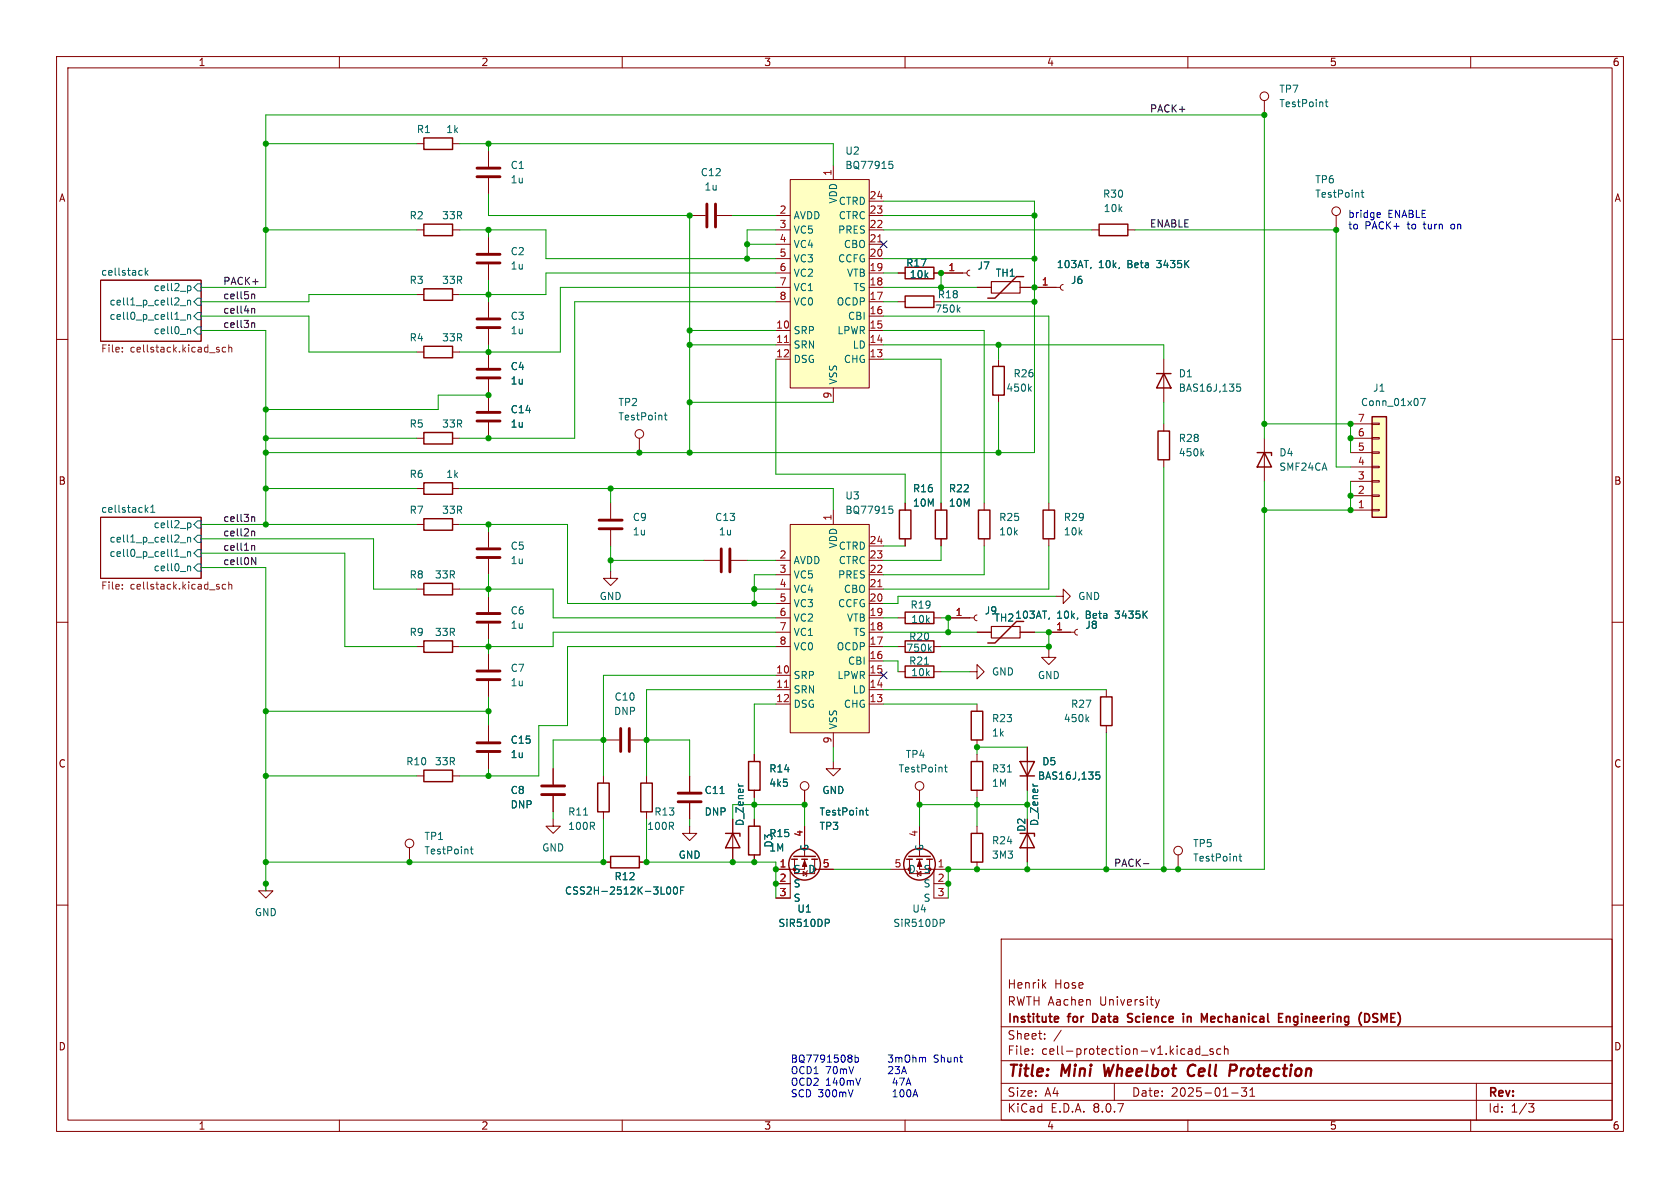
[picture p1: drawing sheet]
<svg xmlns="http://www.w3.org/2000/svg" width="297mm" height="210mm" viewBox="0 0 297 210" stroke-linecap="round" stroke-linejoin="round" font-family="sans-serif">
<g fill="none" stroke="#840000" stroke-width=".18">
<path d="M10 10h277v190h-277zM12 12h273v186h-273zM60 10v2M110 10v2M160 10v2M210 10v2M260 10v2M17.8 49.5h17.8v10.8h-17.8zM10 60h2M285 60h2M17.8 91.4h17.8v10.8h-17.8zM124.5 99.1h2.8"/>
<path d="M129.3 99.1h2.8M174 88.9v1.3M174 95.3v1.2M185.4 88.9v1.3M185.4 95.3v1.2M10 110h2M107.9 101v1.2h1.3l-1.3 1.3-1.2-1.3h1.2M167.6 109.2h4.6M172.7 108.7l-.3 .2-.2 .3 .2 .4 .3 .1M172.7 111.8h2.6M180.3 111.8h2.6M185.4 111.8h4.6"/>
<path d="M190.5 111.3l-.4 .1-.1 .4 .1 .3 .4 .2M285 110h2M133.3 133.4v1.2M133.3 139.7v1.3M162.6 139.7v2.5M172.7 124.5v1.2M172.7 130.8v1.3M172.7 133.4v1.2M172.7 139.7v1.3M181.6 132.1v7.6M133.3 144.8v1.3M133.3 151.1v1.3"/>
<path d="M172.7 146.1v1.2M172.7 152.4v1.3M181.6 147.3v5.1M10 160h2M177 166h108v32h-108zM184.5 174.1l.4 .6M184.9 173.7l-.6 .6M204.2 176.7l.4 1M204.6 177.7l-.1 .4-.3 .1M205 176.7l-.4 1M285 160h2M60 198v2"/>
<path d="M110 198v2M160 198v2M177 194.5h108M177 191.5h108M177 187.5h108M177 181.5h108M182.5 186.3v.1M182.5 185.5v.1M184.7 183.6v.1M184.7 182.8v.1M187.6 182.1l-1.3 2M197 191.5v3"/>
<path d="M210 198v2M210.2 185.4h.3l.2 .2v.8M210.7 186.3l-.5 .1M210.7 185.8h-.5M212.1 185.5l-.4-.1-.3 .3v.4l.1 .2h.6M212.1 184.9v1.5M212.5 186.5h1.1M214.5 185.5l-.4-.1-.2 .2 .1 .2 .5 .2v.3h-.6M215.8 185.5l-.4-.1-.3 .3v.4l.1 .2h.6M216.5 185.5l.2-.1 .3 .1 .1 .9M216.5 184.9v1.5M217.7 193.2h1.2"/>
<path d="M219.5 192.3h.9l-.5 .6 .4 .1v.7l-.2 .1h-.4l-.2-.1M221 193.8h.8M221 192.7l.4-.4v1.5M260 198v2M261 191.5v6.5M270.2 195.1h1l-.5 .6 .4 .1 .1 .5-.3 .3h-.4"/>
<circle cx="162.6" cy="138.9" r=".76"/>
</g>
<path d="M195.2 188.2l.2 2 .6-1.4M211 188.2a1.13 1.13 0 0 0-1 .7 1.13 1.13 0 0 0 .3 1.2l.2 .1 .5-.1M217.6 188.2l.9 .1a.58 .58 0 0 1-.3 1h-.8" fill="none" stroke="#840000" stroke-width=".4"/>
<g fill="none" stroke="#840000" stroke-width=".3">
<path d="M186.6 179.7l.5 .1v.2l-.7 .2M193.6 179.2h-.4v1.5h.4M200.2 179.3l-.6-.1-.3 .3 .2 .3 .6 .2M209.2 179.2v.1M209.9 179.7v1M210.5 179.8l-.4-.1-.2 .1M214.6 179.7h-.3l-.2 .2v.7l.5 .1M226.1 179.2h.7M227.4 179.8l.2-.1 .4 .1 .1 .9M227.4 179.7v1M241.6 179.2a.81 .81 0 0 1 .5 .7 .81 .81 0 0 1-.5 .8M243.3 179.2h-.3l-.3 .3 .1 .3 .5 .2"/>
<path d="M187.1 180.6l-.5 .1M199.3 180.6h.8M214.8 180l-.7 .2M226.1 180.7h.7M242.7 180.6l.6 .1"/>
</g>
<g fill="none" stroke="#006464" stroke-width=".18">
<path d="M25.7 47.4v1.3M25.8 48.2l.4 .5M26.2 47.8l-.5 .5M31.9 54h1M31.9 56.6h1M33.2 50.6l.3-.1 .3 .3-.2 .5h-.4M33.2 53.1v.8M33.2 55.6v.9M33.2 53.2l.1-.1h.3l.1 .8M33.2 55.7l.1-.1 .3 .1 .1 .8M33.2 58.3l.1-.1h.3l.1 .8M34.9 50.2h.7v1.2h-.7l-.6-.6z"/>
<path d="M34.9 52.7h.7v1.3h-.7l-.6-.7zM34.9 57.8h.7v1.3h-.7l-.6-.7zM34.9 55.2h.7v1.3h-.7l-.6-.6zM25.8 90.1l.4 .5M26.2 89.7l-.5 .5M26.6 90.6h.8M26.6 89.7l.4-.4v1.3M31.9 96h1M31.9 98.5h1M33.2 92.5l.3-.1 .3 .3-.2 .5h-.4M33.2 95v.8M33.2 97.5v.9"/>
<path d="M33.2 95.1l.1-.1h.3l.1 .8M33.2 97.6l.1-.1 .3 .1 .1 .8M34.3 92.7l.6-.6h.7v1.2h-.7zM34.9 94.6h.7v1.3h-.7l-.6-.6zM34.9 99.7h.7v1.3h-.7l-.6-.7zM34.9 97.2h.7v1.2h-.7l-.6-.6zM33.2 100.2l.1-.1h.3l.1 .8M167 135.6h.4M167.1 135.2v1.1l.3 .2M178.1 136.5h.7M182.6 138.6v.1M194.4 136.5h-.6l-.1 .6 .2-.1h.4l.1 .2v.4l-.2 .1-.5-.1"/>
</g>
<g fill="none" stroke="#725600" stroke-width=".18">
<path d="M21.6 61.4v.2M21.6 62.1v.1M38.6 61.8l.2 .2-.2 .2M38.6 61.4h.1M39.9 61.4h-.4l-.2 .2 .1 .6h.5M40.4 61v1.2M40.4 61.5l.2-.1h.3l.1 .8M21.6 104v.1M21.6 103.4v.1M38.6 103.7l.2 .2-.2 .2M38.6 103.3l.1 .1M39.9 103.4l-.4-.1-.2 .2 .1 .6h.5"/>
<path d="M40.4 103.4l.2-.1 .3 .1 .1 .7M40.4 102.9v1.2"/>
</g>
<path d="M173 90.2h2v5.1h-2zM184.4 90.2h2v5.1h-2zM181 109.9h-1.3l-3.8 3.8h-1.3M132.3 134.6h2.1v5.1h-2.1zM171.7 125.7h2v5.1h-2zM171.7 134.6h2v5.1h-2zM180.3 134.6h2.6l-1.3 2.6zM180.3 137.2h2.6M132.3 146.1h2.1v5h-2.1zM171.7 147.3h2v5.1h-2zM180.3 147.3h2.6v.5M181.6 147.3l1.3 2.6h-2.6z" fill="none" stroke="#840000" stroke-width=".25"/>
<path d="M127.5 97v4.1M129 97v4.1" fill="none" stroke="#840000" stroke-width=".51"/>
<path d="M175.3 110.7h5v2.1h-5z" fill="none" stroke="#840000" stroke-width=".2"/>
<path d="M139.7 31.8h14v36.8h-14z" fill="#ffffc2"/>
<g fill="none" stroke="#840000" stroke-width=".18">
<path d="M137.2 38.1h2.5M139.7 31.8h14v36.8h-14zM147.3 29.2v2.6M153.7 38.1h2.5M153.7 35.6h2.5M137.2 58.4h2.5M137.2 53.3h2.5M137.2 50.8h2.5M137.2 48.3h2.5M137.2 45.7h2.5M137.2 43.2h2.5M137.2 40.6h2.5"/>
<path d="M153.7 58.4h2.5M153.7 55.9h2.5M153.7 53.3h2.5M153.7 50.8h2.5M153.7 48.3h2.5M153.7 45.7h2.5M153.7 43.2h2.5M153.7 40.6h2.5M137.2 61h2.5M137.2 63.5h2.5M147.3 68.6v2.5M153.7 61h2.5"/>
<path d="M153.7 63.5h2.5M158.7 109.2h1.3M158.7 114.3h1.3M158.7 118.7h1.3M165.1 109.2h1.3M165.1 114.3h1.3M165.1 118.7h1.3M171.4 118.7h1.3v-1.2l1.3 1.2-1.3 1.3v-1.3M185.4 114.9v1.3h1.3l-1.3 1.3-1.3-1.3h1.3M186.7 105.4h1.3v-1.3l1.2 1.3-1.2 1.3v-1.3M195.6 121.9v1.3M195.6 128.3v1.2"/>
<path d="M208.3 151.1v2.6"/>
<circle cx="208.3" cy="150.4" r=".76"/>
</g>
<path d="M155.2 42.8h.7M138.7 60.5h.7" fill="none" stroke="#a90000" stroke-width=".18"/>
<path d="M157.2 28.5h.6M157.3 29h.3l.3 .2-.1 .5-.5 .1M163.4 117.4h.8M164.3 114.6l.3 .5M164.6 114.3l-.4 .5M192.1 127.1l.4 .5M192.5 126.7l-.5 .5M219 151.4h.5M219.2 150.9v1.1l.3 .2" fill="none" stroke="#006464" stroke-width=".18"/>
<path d="M160 108.2h5.1v2h-5.1zM160 113.3h5.1v2h-5.1zM160 117.7h5.1v2.1h-5.1zM194.6 123.2h2v5.1h-2z" fill="none" stroke="#840000" stroke-width=".25"/>
<path d="M139.7 92.7h14v36.8h-14z" fill="#ffffc2"/>
<g fill="none" stroke="#840000" stroke-width=".18">
<path d="M223.5 17.8v2.5M73.7 25.4h1.2M80 25.4h1.3M86.4 26.7v2.8M86.4 31.5v2.8M121.9 38.1h2.8M126.7 38.1h2.8M73.7 52.1h1.2M73.7 40.6h1.2M80 52.1h1.3M80 40.6h1.3M86.4 41.9v2.8"/>
<path d="M86.4 46.7v2.8M86.4 53.3v2.8M86.4 58.2v2.8M158.7 53.3h1.3M158.7 48.3h1.3M165.1 53.3h1.3M165.1 48.3h5.8M171.4 47.8l-.3 .1-.2 .4 .2 .3 .3 .2M182.9 50.8h4.6M188 50.3l-.4 .1-.1 .4 .1 .4 .4 .1M193 40.6h1.3M199.4 40.6h1.3"/>
<path d="M73.7 62.2h1.2M73.7 77.5h1.2M80 62.2h1.3M80 77.5h1.3M86.4 62.2v2.8M86.4 67.1v5.5M86.4 74.7v2.8M113 77.5v2.5M176.5 63.5v1.3M176.5 69.9v1.2M205.7 74.9v1.3M73.7 92.7h1.2"/>
<path d="M73.7 86.4h1.2M80 92.7h1.3M80 86.4h1.3M86.4 94v2.8M86.4 98.8v2.8M107.9 88.9v2.8M107.9 93.7v2.8M137.2 99.1h2.5M139.7 92.7h14v36.8h-14zM147.3 90.2v2.5M153.7 99.1h2.5M153.7 96.5h2.5"/>
<path d="M160 88.9v1.3M160 95.3v1.2M166.4 88.9v1.3M166.4 95.3v1.2M205.7 81.3v1.3M73.7 114.3h1.2M73.7 104.1h1.2M80 114.3h1.3M80 104.1h1.3M86.4 105.4v2.8M86.4 110.2v2.8M86.4 115.6v2.8"/>
<path d="M137.2 119.4h2.5M137.2 114.3h2.5M137.2 111.8h2.5M137.2 109.2h2.5M137.2 106.7h2.5M137.2 104.1h2.5M137.2 101.6h2.5M153.7 119.4h2.5M153.7 116.8h2.5M153.7 114.3h2.5M153.7 111.8h2.5M153.7 109.2h2.5"/>
<path d="M153.7 106.7h2.5M153.7 104.1h2.5M153.7 101.6h2.5M73.7 137.2h1.2M80 137.2h1.3M86.4 120.4v2.8M86.4 128.3v2.8M86.4 133.1v2.8M97.8 135.9v2.8M106.7 137.2v1.2M106.7 130.8h2.8M111.5 130.8h2.8"/>
<path d="M114.3 137.2v1.2M121.9 137.2v2.8M137.2 121.9h2.5M137.2 124.5h2.5M147.3 129.5v2.6M153.7 121.9h2.5M153.7 124.5h2.5M47 156.2v1.3h1.3l-1.3 1.3-1.3-1.3h1.3M72.4 149.9v2.5M97.8 144.8v1.3h1.3l-1.3 1.2-1.3-1.2h1.3M97.8 140.7v2.8M106.7 143.5v1.3"/>
<path d="M106.7 152.4h1.2M113 152.4h1.3M114.3 143.5v1.3M121.9 146.1v1.2h1.3l-1.3 1.3-1.3-1.3h1.3M121.9 142v2.8M129.5 144.8v7.6M137.2 153.7h2.5M137.2 156.2h2.5M139.7 153.7v5.1h-2.5M140.5 151.9v2.5h3.5v-2.5M142 154.1l.6 .3-.6 .4zM142.2 151.9v1.8h-2.5"/>
<path d="M142.2 146.1v5.3M144.1 153.7h3.2"/>
<circle cx="223.5" cy="17" r=".76"/>
<circle cx="113" cy="76.7" r=".76"/>
<circle cx="72.4" cy="149.1" r=".76"/>
</g>
<path d="M155.2 103.7h.7M138.7 121.5h.7" fill="none" stroke="#a90000" stroke-width=".18"/>
<g fill="none" stroke="#006464" stroke-width=".18">
<path d="M234.3 18h.5M234.5 17.6v1.1l.3 .2M169.4 54.7l.3 .5M169.7 54.3l-.5 .5M117.4 73.4h.5M117.6 73v1.1l.3 .1M182 68.7l.3 .5M182.3 68.3l-.5 .5M212.8 79.7l-.5 .5M157.2 89.5h.6M157.3 90h.3l.3 .2-.2 .5h-.4M212.4 80.1l.4 .5"/>
<path d="M130.5 138.6v.1M83.1 150.1h.5M83.3 149.7v1.1l.3 .1M103.2 144.1h.7M118 156.9l.1-.1a.68 .68 0 0 1 .5 .6 .68 .68 0 0 1-.5 .7l-.1-.2-.2-.3zM119.2 156.9l.1-.1a.68 .68 0 0 1 .5 .6 .68 .68 0 0 1-.5 .7l-.1-.2-.2-.3zM120.3 157.4h.4M120.9 156.8h-.6v1.3M127.3 140.3h.7M145.9 162.5h.5l.2 .2-.1 .4-.6 .1"/>
</g>
<g fill="none" stroke="#840000" stroke-width=".25">
<path d="M74.9 39.6h5.1v2.1h-5.1zM74.9 24.4h5.1v2h-5.1zM194.3 39.6h5.1v2.1h-5.1zM74.9 51.1h5.1v2h-5.1zM160 52.3h5.1v2.1h-5.1zM160 47.2h5.1v2.1h-5.1zM74.9 61.2h5.1v2h-5.1zM74.9 76.5h5.1v2h-5.1zM175.5 64.8h2v5.1h-2zM204.7 76.2h2.1v5.1h-2.1zM74.9 91.7h5.1v2h-5.1zM74.9 85.3h5.1v2.1h-5.1z"/>
<path d="M159 90.2h2v5.1h-2zM165.4 90.2h2v5.1h-2zM74.9 103.1h5.1v2.1h-5.1zM74.9 113.3h5.1v2h-5.1zM74.9 136.1h5.1v2.1h-5.1zM105.7 138.4h2v5.1h-2zM113.3 138.4h2v5.1h-2zM107.9 151.4h5.1v2h-5.1zM128.3 147.3h2.5v.5M129.5 147.3l1.3 2.6h-2.5zM140 151.9h1M140.3 151.4h3.8"/>
<path d="M141.7 151.9h1M143.5 151.9h1"/>
<circle cx="142.2" cy="152.8" r="2.79"/>
</g>
<g fill="none" stroke="#840000" stroke-width=".51">
<path d="M84.3 31.2h4.1M84.3 29.7h4.1M125 36.1v4M126.5 36.1v4M84.3 46.5h4.1M84.3 45h4.1M84.3 57.9h4.1M84.3 56.4h4.1M84.3 74.4h4.1M84.3 72.9h4.1M84.3 66.8h4.1M84.3 65.3h4.1"/>
<path d="M84.3 98.6h4.1M84.3 97h4.1M105.9 93.5h4.1M105.9 91.9h4.1M84.3 118.6h4.1M84.3 110h4.1M84.3 108.5h4.1M84.3 120.1h4.1M84.3 132.8h4.1M84.3 131.3h4.1M95.8 138.9h4M109.7 128.8v4"/>
<path d="M111.3 128.8v4M95.8 140.5h4M119.9 141.7h4.1M119.9 140.2h4.1"/>
</g>
<path d="M142.2 152.1l.4 1.1h-.7z" fill="#840000" stroke="#840000" stroke-width=".18"/>
<path d="M242.6 73.7h2.5v17.7h-2.5z" fill="#ffffc2"/>
<g fill="none" stroke="#840000" stroke-width=".18">
<path d="M236.2 38.1v2.5M158.7 48.3h1.3M165.1 48.3h5.1M172.7 50.8h2.6M180.3 50.8h6.4M86.4 62.2v2.8M86.4 67.1v5.5M86.4 74.7v2.8M205.7 63.5v7.6M223.5 77.5v7.6M238.8 77.5h3.8M238.8 74.9h3.8"/>
<path d="M242.6 74.8h1.2v.3h-1.2zM242.6 77.3h1.2v.3h-1.2zM242.6 79.9h1.2v.2h-1.2zM160 88.9v1.3M160 95.3v1.2M166.4 88.9v1.3M166.4 95.3v1.2M238.8 90.2h3.8M238.8 87.6h3.8M238.8 85.1h3.8M238.8 82.6h3.8M238.8 80h3.8"/>
<path d="M242.6 82.4h1.2v.3h-1.2zM242.6 85h1.2v.2h-1.2zM242.6 87.5h1.2v.3h-1.2zM242.6 90h1.2v.3h-1.2zM167.6 109.2h3.8M172.7 111.8h2.6M180.3 111.8h2.6M185.4 111.8h3.8M86.4 128.3v2.8M86.4 133.1v2.8M97.8 135.9v2.8M121.9 137.2v2.8"/>
<path d="M133.3 133.4v1.2M133.3 139.7v1.3M142.2 139.7v2.5M147.3 134.6v1.3h1.3l-1.3 1.3-1.3-1.3h1.3M181.6 132.1v2.5M181.6 137.2v2.5M97.8 140.7v2.8M106.7 152.4h1.2M113 152.4h1.3M121.9 142v2.8M129.5 144.8v2.5M129.5 149.9v2.5"/>
<path d="M133.3 144.8v1.3M133.3 151.1v1.3M137.2 153.7h2.5M137.2 156.2h2.5M137.2 158.8h2.5M142.2 146.1v2.5M144.8 153.7h2.5M157.5 153.7h3.2M160.8 151.9v2.5h3.5v-2.5M162.2 154.4l.6-.3v.7zM162.6 151.9v1.8h2.5M162.6 146.1v5.3"/>
<path d="M165.1 153.7v5.1h2.5M165.1 153.7h2.5M165.1 156.2h2.5M181.6 149.9v2.5"/>
<circle cx="236.2" cy="37.3" r=".76"/>
<circle cx="142.2" cy="138.9" r=".76"/>
</g>
<g fill="none" stroke="#840000" stroke-width=".25">
<path d="M181 48.9h-1.3l-3.8 3.8h-1.3M204.5 66h2.5M205.7 66l1.3 2.6h-2.5zM242.6 73.7h2.5v17.7h-2.5zM222.2 80h2.6v.5M223.5 80l1.3 2.6h-2.6zM160.3 151.9h1M160.7 151.4h3.8M162.1 151.9h1M163.8 151.9h1"/>
<circle cx="162.6" cy="152.8" r="2.79"/>
</g>
<g fill="none" stroke="#006464" stroke-width=".18">
<path d="M240.6 34h.5M240.8 33.6v1.1l.3 .2M219.3 67.9h-.6l-.1 .6 .2-.1h.4l.1 .2v.4l-.2 .2-.5-.2M251.1 70.4h.9l-.6 1.3M130.5 138.6v.1M182.6 138.6v.1M194.4 136.5h-.6l-.1 .6 .2-.1h.4l.1 .2v.4l-.2 .1-.5-.1M118 156.9l.1-.1a.68 .68 0 0 1 .5 .6 .68 .68 0 0 1-.5 .7l-.1-.2-.2-.3zM119.2 156.9l.1-.1a.68 .68 0 0 1 .5 .6 .68 .68 0 0 1-.5 .7l-.1-.2-.2-.3zM120.3 157.4h.4M120.9 156.8h-.6v1.3M127.3 140.3h.7"/>
<path d="M153 143.2h.5M153.2 142.8v1.1l.3 .2M145.9 162.5h.5l.2 .2-.1 .4-.6 .1M166.2 162.5h.5l.2 .2-.1 .4-.6 .1"/>
</g>
<path d="M175.3 49.8h5v2h-5z" fill="none" stroke="#840000" stroke-width=".2"/>
<path d="M162.6 152.1l.3 1.1h-.7z" fill="#840000" stroke="#840000" stroke-width=".18"/>
<path d="M44.5 52.1l.2-.1h.3v.8M44.5 54.6l.2-.1 .3 .1v.8M44.5 57.2l.2-.1h.3v.8M44.5 98.5l.7 1.3v-1.3M44.5 96.6l.2-.2 .3 .1v.8M44.5 91.5l.2-.1h.3v.8M44.5 94l.2-.1 .3 .1v.7M202.2 152.7h.9" fill="none" stroke="#0f0f0f" stroke-width=".18"/>
<g fill="none" stroke="#0000c2" stroke-width=".18">
<path d="M243.6 37.6h.4v.3l-.6 .1M244 38.4h-.4M151.2 186.5v1.3M151.2 187l.3-.1 .3 .3-.1 .5h-.5M157 186.5h.8M157 187.6l.2 .2M157.3 188.5l-.2 .2M157.6 188.5l.1 .1M157.8 189.1l-.8 .7h.8M158.2 190.5l-.3 .9h.8M158.5 191v.9M165.1 187.7l.5 .1"/>
<path d="M165.7 186.5h-.3l-.3 .2 .2 .3 .3 .2"/>
</g>
<g fill="none" stroke="#009600" stroke-width=".18">
<path d="M47 25.4h26.7M81.3 25.4h66v3.8M86.4 25.4v1.3M86.4 34.3v3.8h35.5v41.9M129.5 38.1h7.7M156.2 35.6h26.7v44.4h-135.9M156.2 38.1h26.7M35.6 50.8h11.4v-30.5h176.5v57.2M35.6 58.4h11.4v34.3M35.6 55.9h19v6.3h19.1M47 40.6h26.7M73.7 52.1h-19.1v1.2h-19"/>
<path d="M81.3 40.6h15.2v5.1h40.7M86.4 40.6v1.3M86.4 49.5v3.8M121.9 58.4h15.3M132.1 43.2h5.1M137.2 53.3h-35.6v24.2h-20.3M137.2 40.6h-5.1v5.1M137.2 48.3h-40.7v3.8h-15.2M137.2 50.8h-38.1v11.4h-17.8M156.2 40.6h36.8M156.2 50.8h16.5M156.2 53.3h2.5"/>
<path d="M156.2 45.7h26.7M156.2 48.3h2.5M156.2 58.4h17.8v30.5M156.2 55.9h29.2v33M166.4 53.3h16.5M166.4 48.3v2.5M200.7 40.6h35.5v42h2.6M47 77.5h26.7M86.4 61v1.2M86.4 69.9h-8.9v2.5h-30.5M121.9 61h15.3M121.9 71.1h25.4"/>
<path d="M137.2 63.5v20.3h22.8v5.1M156.2 61h49.5v2.5M156.2 63.5h10.2v25.4M176.5 61v2.5M176.5 71.1v8.9M205.7 71.1v3.8M223.5 74.9h15.3v5.1M35.6 92.7h38.1M35.6 95.3h30.4v8.8h7.7M35.6 97.8h25.4v16.5h12.7M47 86.4h26.7M81.3 92.7h19v14h36.9"/>
<path d="M81.3 86.4h66v3.8M86.4 92.7v1.3M107.9 99.1h16.6M107.9 86.4v2.5M107.9 96.5v4.5M132.1 99.1h5.1M156.2 96.5h3.8M166.4 96.5v2.6h-10.2M174 96.5v5.1h-17.8M185.4 96.5v7.6h-29.2M205.7 82.6v71.1M223.5 85.1v68.6h-55.9v5.1"/>
<path d="M238.8 85.1v5.1h-15.3M35.6 100.3h11.4v57.2M81.3 104.1h16.5v5.1h39.4M86.4 101.6v3.8M86.4 113v2.6M133.3 104.1h3.9M137.2 114.3h-36.9v14h-5.1v8.9h-13.9M137.2 111.8h-39.4v2.5h-16.5M137.2 119.4h-30.5v17.8M137.2 101.6h-3.9v5.1M156.2 114.3h2.5M156.2 109.2h2.5"/>
<path d="M156.2 111.8h16.5M156.2 116.8h2.5v1.9M166.4 114.3h19M166.4 109.2h1.2v2.6M166.4 118.7h5M182.9 111.8h2.5v3.1M186.7 105.4h-28v1.3h-2.5M47 125.7h39.4M47 137.2h26.7M86.4 123.2v5.1M86.4 135.9v1.3M106.7 130.8h-8.9v5.1"/>
<path d="M114.3 130.8h7.6v6.4M137.2 121.9h-22.9v15.3M137.2 124.5h-3.9v8.9M147.3 132.1v2.5M156.2 121.9h39.4M156.2 124.5h16.5M181.6 132.1h-8.9v1.3M181.6 139.7v5.1M195.6 129.5v24.2M97.8 143.5v1.3M106.7 144.8v7.6h-59.7M114.3 144.8v7.6h22.9v6.4"/>
<path d="M121.9 144.8v1.3M129.5 144.8v-2.6h12.7v3.9M133.3 141v3.8M147.3 153.7h10.2M172.7 141v5.1M181.6 142.2h-19v3.9M181.6 152.4v1.3"/>
</g>
<path d="M155.6 42.6l1.2 1.2M156.8 42.6l-1.2 1.2M155.6 118.8l1.2 1.2M156.8 118.8l-1.2 1.2" fill="none" stroke="#000084" stroke-width=".18"/>
<g fill="#009600" stroke="#009600" stroke-width=".18">
<circle cx="238.8" cy="74.9" r=".46"/>
<circle cx="236.2" cy="40.6" r=".46"/>
<circle cx="223.5" cy="20.3" r=".46"/>
<circle cx="238.8" cy="90.2" r=".46"/>
<circle cx="238.8" cy="87.6" r=".46"/>
<circle cx="238.8" cy="77.5" r=".46"/>
<circle cx="223.5" cy="90.2" r=".46"/>
<circle cx="223.5" cy="74.9" r=".46"/>
<circle cx="208.3" cy="153.7" r=".46"/>
<circle cx="205.7" cy="153.7" r=".46"/>
<circle cx="195.6" cy="153.7" r=".46"/>
<circle cx="172.7" cy="142.2" r=".46"/>
<circle cx="162.6" cy="142.2" r=".46"/>
<circle cx="167.6" cy="156.2" r=".46"/>
<circle cx="167.6" cy="153.7" r=".46"/>
<circle cx="181.6" cy="142.2" r=".46"/>
<circle cx="172.7" cy="132.1" r=".46"/>
<circle cx="172.7" cy="153.7" r=".46"/>
<circle cx="181.6" cy="153.7" r=".46"/>
<circle cx="176.5" cy="61" r=".46"/>
<circle cx="182.9" cy="50.8" r=".46"/>
<circle cx="182.9" cy="53.3" r=".46"/>
<circle cx="182.9" cy="38.1" r=".46"/>
<circle cx="182.9" cy="45.7" r=".46"/>
<circle cx="176.5" cy="80" r=".46"/>
<circle cx="166.4" cy="50.8" r=".46"/>
<circle cx="166.4" cy="48.3" r=".46"/>
<circle cx="167.6" cy="109.2" r=".46"/>
<circle cx="167.6" cy="111.8" r=".46"/>
<circle cx="185.4" cy="111.8" r=".46"/>
<circle cx="185.4" cy="114.3" r=".46"/>
<circle cx="114.3" cy="152.4" r=".46"/>
<circle cx="129.5" cy="152.4" r=".46"/>
<circle cx="106.7" cy="152.4" r=".46"/>
<circle cx="133.3" cy="142.2" r=".46"/>
<circle cx="142.2" cy="142.2" r=".46"/>
<circle cx="114.3" cy="130.8" r=".46"/>
<circle cx="137.2" cy="153.7" r=".46"/>
<circle cx="133.3" cy="152.4" r=".46"/>
<circle cx="137.2" cy="156.2" r=".46"/>
<circle cx="121.9" cy="80" r=".46"/>
<circle cx="113" cy="80" r=".46"/>
<circle cx="107.9" cy="86.4" r=".46"/>
<circle cx="107.9" cy="99.1" r=".46"/>
<circle cx="132.1" cy="45.7" r=".46"/>
<circle cx="133.3" cy="104.1" r=".46"/>
<circle cx="121.9" cy="71.1" r=".46"/>
<circle cx="86.4" cy="52.1" r=".46"/>
<circle cx="86.4" cy="25.4" r=".46"/>
<circle cx="86.4" cy="62.2" r=".46"/>
<circle cx="47" cy="40.6" r=".46"/>
<circle cx="47" cy="25.4" r=".46"/>
<circle cx="86.4" cy="40.6" r=".46"/>
<circle cx="47" cy="137.2" r=".46"/>
<circle cx="47" cy="125.7" r=".46"/>
<circle cx="86.4" cy="104.1" r=".46"/>
<circle cx="47" cy="156.2" r=".46"/>
<circle cx="47" cy="152.4" r=".46"/>
<circle cx="86.4" cy="114.3" r=".46"/>
<circle cx="72.4" cy="152.4" r=".46"/>
<circle cx="86.4" cy="92.7" r=".46"/>
<circle cx="47" cy="86.4" r=".46"/>
<circle cx="86.4" cy="77.5" r=".46"/>
<circle cx="86.4" cy="69.9" r=".46"/>
<circle cx="133.3" cy="106.7" r=".46"/>
<circle cx="86.4" cy="137.2" r=".46"/>
<circle cx="106.7" cy="130.8" r=".46"/>
<circle cx="86.4" cy="125.7" r=".46"/>
<circle cx="121.9" cy="38.1" r=".46"/>
<circle cx="132.1" cy="43.2" r=".46"/>
<circle cx="121.9" cy="61" r=".46"/>
<circle cx="121.9" cy="58.4" r=".46"/>
<circle cx="47" cy="77.5" r=".46"/>
<circle cx="47" cy="80" r=".46"/>
<circle cx="47" cy="72.4" r=".46"/>
<circle cx="47" cy="92.7" r=".46"/>
</g>
<g font-size="2.8" fill="#840000">
<text x="178" y="190.9">Title:</text>
<text x="187.7" y="190.9">Mini</text>
<text x="196" y="190.9">Wheelbot</text>
<text x="211.6" y="190.9">Cell</text>
<text x="219.8" y="190.9">Protection</text>
</g>
<g font-size="2.1" fill="#840000">
<text x="178" y="178">RWTH Aachen</text>
<text x="178" y="175">Henrik</text>
<text x="186.4" y="175">Hose</text>
<text x="194.5" y="178">University</text>
<text x="178" y="184">Sheet:</text>
<text x="178" y="181.2">Institute</text>
<text x="189" y="181.2">for</text>
<text x="193.8" y="181.2">Data</text>
<text x="200.7" y="181.2">Science</text>
<text x="211" y="181.2">in</text>
<text x="214.9" y="181.2">Mechanical</text>
<text x="229.1" y="181.2">Engineering</text>
<text x="243.9" y="181.2">(DSME)</text>
<text x="178" y="186.7">File:</text>
<text x="184.1" y="186.7">cell-protection-v1.kicad_sch</text>
<text x="178" y="196.9">KiCad</text>
<text x="178" y="194.1">Size:</text>
<text x="184.7" y="194.1">A4</text>
<text x="185.7" y="196.9">E.D.A.</text>
<text x="193.3" y="196.9">8.0.7</text>
<text x="200" y="194.1">Date:</text>
<text x="207" y="194.1">2025-01-31</text>
<text x="263" y="194.3">Rev:</text>
<text x="263" y="196.9">Id:</text>
<text x="267.1" y="196.9">1/3</text>
</g>
<g font-size="1.8" fill="#840000">
<text x="35" y="11.9">1</text>
<text x="85" y="11.9">2</text>
<text x="135" y="11.9">3</text>
<text x="185" y="11.9">4</text>
<text x="235" y="11.9">5</text>
<text x="285" y="11.9">6</text>
<text x="10.3" y="35.9">A</text>
<text x="285.3" y="35.9">A</text>
<text x="10.3" y="85.9">B</text>
<text x="285.3" y="85.9">B</text>
<text x="10.3" y="135.9">C</text>
<text x="285.3" y="135.9">C</text>
<text x="181.5" y="147.1" transform="rotate(-90 181.5 147.1)">D2</text>
<text x="10.3" y="185.9">D</text>
<text x="285.3" y="185.9">D</text>
<text x="35" y="199.9">1</text>
<text x="85" y="199.9">2</text>
<text x="135" y="199.9">3</text>
<text x="185" y="199.9">4</text>
<text x="235" y="199.9">5</text>
<text x="285" y="199.9">6</text>
</g>
<g font-size="1.8" fill="#006464">
<text x="226.1" y="16.6">TP7</text>
<text x="73.6" y="23.7">R1</text>
<text x="78.8" y="23.7">1k</text>
<text x="226.1" y="19.2">TestPoint</text>
<text x="149.3" y="27.5">U2</text>
<text x="90.2" y="30.1">C1</text>
<text x="90.2" y="32.6">1u</text>
<text x="123.8" y="31.3">C12</text>
<text x="124.4" y="33.9">1u</text>
<text x="149.3" y="30.1">BQ77915</text>
<text x="194.9" y="35.2">R30</text>
<text x="232.4" y="32.6">TP6</text>
<text x="232.4" y="35.2">TestPoint</text>
<text x="72.3" y="39">R2</text>
<text x="78.1" y="39">33R</text>
<text x="140.2" y="39">AVDD</text>
<text x="140.2" y="41.5">VC5</text>
<text x="148.1" y="41.5">PRES</text>
<text x="148.2" y="39">CTRC</text>
<text x="148.2" y="36.4">CTRD</text>
<text x="148.2" y="36.1" transform="rotate(-90 148.2 36.1)">VDD</text>
<text x="195" y="37.7">10k</text>
<text x="90.2" y="45.3">C2</text>
<text x="90.2" y="47.9">1u</text>
<text x="140.2" y="44">VC4</text>
<text x="140.2" y="46.6">VC3</text>
<text x="148.1" y="46.6">CCFG</text>
<text x="149.1" y="44">CBO</text>
<text x="160.1" y="47.3">R17</text>
<text x="172.7" y="47.9">J7</text>
<text x="186.7" y="47.6">103AT,</text>
<text x="194.2" y="47.6">10k,</text>
<text x="199.4" y="47.6">Beta</text>
<text x="204.8" y="47.6">3435K</text>
<text x="17.8" y="48.8">cellstack</text>
<text x="27.1" y="51.7">cell2_p</text>
<text x="72.3" y="50.4">R3</text>
<text x="78.1" y="50.4">33R</text>
<text x="140.2" y="49.1">VC2</text>
<text x="140.2" y="51.7">VC1</text>
<text x="149.6" y="49.1">VTB</text>
<text x="150.8" y="51.7">TS</text>
<text x="160.7" y="49.4">10k</text>
<text x="165.7" y="52.9">R18</text>
<text x="175.9" y="49.1">TH1</text>
<text x="189.2" y="50.4">J6</text>
<text x="19.3" y="54.2">cell1_p_cell2_n</text>
<text x="19.3" y="56.7">cell0_p_cell1_n</text>
<text x="27.1" y="59.3">cell0_n</text>
<text x="90.2" y="56.7">C3</text>
<text x="90.2" y="59.3">1u</text>
<text x="140.2" y="59.3">SRP</text>
<text x="140.2" y="54.2">VC0</text>
<text x="147.8" y="54.2">OCDP</text>
<text x="147.9" y="59.3">LPWR</text>
<text x="149.8" y="56.7">CBI</text>
<text x="165.2" y="55.5">750k</text>
<text x="72.3" y="60.6">R4</text>
<text x="78.1" y="60.6">33R</text>
<text x="90.2" y="65.6">C4</text>
<text x="140.2" y="61.8">SRN</text>
<text x="140.2" y="64.4">DSG</text>
<text x="149.1" y="64.4">CHG</text>
<text x="150.7" y="61.8">LD</text>
<text x="90.2" y="68.2">1u</text>
<text x="109.2" y="72">TP2</text>
<text x="148.2" y="68.1" transform="rotate(-90 148.2 68.1)">VSS</text>
<text x="177.8" y="69.4">450k</text>
<text x="179.1" y="66.9">R26</text>
<text x="208.3" y="66.9">D1</text>
<text x="208.3" y="69.4">BAS16J,135</text>
<text x="240.5" y="72">Conn_01x07</text>
<text x="242.6" y="69.4">J1</text>
<text x="72.3" y="75.8">R5</text>
<text x="78.1" y="75.8">33R</text>
<text x="90.2" y="75.8">1u</text>
<text x="90.2" y="73.3">C14</text>
<text x="109.2" y="74.5">TestPoint</text>
<text x="208.3" y="78.3">R28</text>
<text x="208.3" y="80.9">450k</text>
<text x="226.1" y="80.9">D4</text>
<text x="226.1" y="83.4">SMF24CA</text>
<text x="72.3" y="84.7">R6</text>
<text x="78.8" y="84.7">1k</text>
<text x="149.3" y="88.5">U3</text>
<text x="161.3" y="87.2">R16</text>
<text x="161.3" y="89.8">10M</text>
<text x="167.6" y="87.2">R22</text>
<text x="167.6" y="89.8">10M</text>
<text x="17.8" y="90.7">cellstack1</text>
<text x="27.1" y="93.6">cell2_p</text>
<text x="72.3" y="91">R7</text>
<text x="78.1" y="91">33R</text>
<text x="111.8" y="92.3">C9</text>
<text x="111.8" y="94.8">1u</text>
<text x="126.3" y="92.3">C13</text>
<text x="127" y="94.8">1u</text>
<text x="149.3" y="91">BQ77915</text>
<text x="176.5" y="94.8">10k</text>
<text x="176.5" y="92.3">R25</text>
<text x="188" y="94.8">10k</text>
<text x="188" y="92.3">R29</text>
<text x="19.3" y="96.1">cell1_p_cell2_n</text>
<text x="19.3" y="98.7">cell0_p_cell1_n</text>
<text x="27.1" y="101.2">cell0_n</text>
<text x="90.2" y="97.4">C5</text>
<text x="90.2" y="99.9">1u</text>
<text x="140.2" y="99.9">AVDD</text>
<text x="148.2" y="99.9">CTRC</text>
<text x="148.2" y="97.4">CTRD</text>
<text x="148.2" y="97" transform="rotate(-90 148.2 97)">VDD</text>
<text x="72.3" y="102.5">R8</text>
<text x="76.8" y="102.5">33R</text>
<text x="105.9" y="106.3">GND</text>
<text x="140.2" y="102.5">VC5</text>
<text x="140.2" y="105">VC4</text>
<text x="140.2" y="107.5">VC3</text>
<text x="148.1" y="107.5">CCFG</text>
<text x="148.1" y="102.5">PRES</text>
<text x="149.1" y="105">CBO</text>
<text x="160.9" y="107.8">R19</text>
<text x="190.5" y="106.3">GND</text>
<text x="72.3" y="112.6">R9</text>
<text x="76.8" y="112.6">33R</text>
<text x="90.2" y="108.8">C6</text>
<text x="90.2" y="111.4">1u</text>
<text x="140.2" y="110.1">VC2</text>
<text x="140.2" y="112.6">VC1</text>
<text x="149.6" y="110.1">VTB</text>
<text x="150.8" y="112.6">TS</text>
<text x="160.6" y="113.4">R20</text>
<text x="161" y="110.3">10k</text>
<text x="174" y="108.8">J9</text>
<text x="175.7" y="110.1">TH2</text>
<text x="179.4" y="109.6">103AT,</text>
<text x="186.8" y="109.6">10k,</text>
<text x="191.8" y="111.4">J8</text>
<text x="192.1" y="109.6">Beta</text>
<text x="197.5" y="109.6">3435K</text>
<text x="90.2" y="119">C7</text>
<text x="140.2" y="115.2">VC0</text>
<text x="147.8" y="115.2">OCDP</text>
<text x="149.8" y="117.7">CBI</text>
<text x="160.1" y="115.4">750k</text>
<text x="160.6" y="117.7">R21</text>
<text x="161" y="119.7">10k</text>
<text x="175.3" y="119.6">GND</text>
<text x="90.2" y="121.5">1u</text>
<text x="108.5" y="124.1">C10</text>
<text x="140.2" y="120.2">SRP</text>
<text x="140.2" y="122.8">SRN</text>
<text x="140.2" y="125.3">DSG</text>
<text x="147.9" y="120.2">LPWR</text>
<text x="149.1" y="125.3">CHG</text>
<text x="150.7" y="122.8">LD</text>
<text x="183.4" y="120.2">GND</text>
<text x="189.2" y="125.3">R27</text>
<text x="90.2" y="131.7">C15</text>
<text x="108.5" y="126.6">DNP</text>
<text x="148.2" y="129" transform="rotate(-90 148.2 129)">VSS</text>
<text x="175.3" y="127.9">R23</text>
<text x="175.3" y="130.4">1k</text>
<text x="188" y="127.9">450k</text>
<text x="71.7" y="135.5">R10</text>
<text x="76.8" y="135.5">33R</text>
<text x="90.2" y="134.2">1u</text>
<text x="135.9" y="136.8">R14</text>
<text x="158.8" y="136.8">TestPoint</text>
<text x="160" y="134.2">TP4</text>
<text x="175.3" y="136.8">R31</text>
<text x="184.2" y="135.5">D5</text>
<text x="90.2" y="140.6">C8</text>
<text x="90.2" y="143.1">DNP</text>
<text x="124.5" y="140.6">C11</text>
<text x="135.9" y="139.3">4k5</text>
<text x="145.3" y="140.6">GND</text>
<text x="175.3" y="139.3">1M</text>
<text x="183.4" y="138">BAS16J,135</text>
<text x="74.9" y="148.7">TP1</text>
<text x="100.3" y="146.9">100R</text>
<text x="100.3" y="144.4">R11</text>
<text x="114.3" y="146.9">100R</text>
<text x="115.6" y="144.4">R13</text>
<text x="124.5" y="144.4">DNP</text>
<text x="131.7" y="146.1" transform="rotate(-90 131.7 146.1)">D_Zener</text>
<text x="135.9" y="148.2">R15</text>
<text x="136.8" y="149.9" transform="rotate(-90 136.8 149.9)">D3</text>
<text x="144.8" y="146.9">TP3</text>
<text x="144.8" y="144.4">TestPoint</text>
<text x="175.3" y="149.5">R24</text>
<text x="183.7" y="146.1" transform="rotate(-90 183.7 146.1)">D_Zener</text>
<text x="210.8" y="150">TP5</text>
<text x="74.9" y="151.2">TestPoint</text>
<text x="95.8" y="150.7">GND</text>
<text x="108.5" y="155.8">R12</text>
<text x="119.9" y="152">GND</text>
<text x="135.9" y="150.7">1M</text>
<text x="140.2" y="154.5">S</text>
<text x="142.8" y="154.5">D</text>
<text x="143.1" y="150.6" transform="rotate(-90 143.1 150.6)">G</text>
<text x="160.5" y="154.5">D</text>
<text x="163.2" y="154.5">S</text>
<text x="163.4" y="150.6" transform="rotate(-90 163.4 150.6)">G</text>
<text x="175.3" y="152">3M3</text>
<text x="210.8" y="152.5">TestPoint</text>
<text x="99.8" y="158.3">CSS2H-2512K-3L00F</text>
<text x="140.2" y="157.1">S</text>
<text x="140.2" y="159.6">S</text>
<text x="140.9" y="161.5">U1</text>
<text x="161.2" y="161.5">U4</text>
<text x="163.2" y="157.1">S</text>
<text x="163.2" y="159.6">S</text>
<text x="45" y="162.2">GND</text>
<text x="137.5" y="164.1">SiR510DP</text>
<text x="157.8" y="164.1">SiR510DP</text>
</g>
<g font-size="1.8" fill="#0f0f0f">
<text x="203.2" y="20">PACK+</text>
<text x="203.2" y="40.3">ENABLE</text>
<text x="39.4" y="50.5">PACK+</text>
<text x="39.4" y="53">cell5n</text>
<text x="39.4" y="55.5">cell4n</text>
<text x="39.4" y="58.1">cell3n</text>
<text x="39.4" y="94.9">cell2n</text>
<text x="39.4" y="92.4">cell3n</text>
<text x="39.4" y="100">cell0N</text>
<text x="39.4" y="97.4">cell1n</text>
<text x="196.8" y="153.3">PACK-</text>
</g>
<g font-size="1.8" fill="#a90000">
<text x="147.1" y="31.2" transform="rotate(-90 147.1 31.2)">1</text>
<text x="153.6" y="35.3">24</text>
<text x="137.7" y="37.8">2</text>
<text x="137.7" y="40.4">3</text>
<text x="153.6" y="40.4">22</text>
<text x="153.6" y="37.8">23</text>
<text x="137.7" y="42.9">4</text>
<text x="137.7" y="45.5">5</text>
<text x="153.6" y="45.5">20</text>
<text x="153.6" y="42.9">21</text>
<text x="137.7" y="48">6</text>
<text x="137.7" y="50.5">7</text>
<text x="137.7" y="53.1">8</text>
<text x="153.6" y="53.1">17</text>
<text x="153.6" y="50.5">18</text>
<text x="153.6" y="48">19</text>
<text x="167.6" y="48">1</text>
<text x="184.1" y="50.5">1</text>
<text x="137.1" y="58.2">10</text>
<text x="153.6" y="58.2">15</text>
<text x="153.6" y="55.6">16</text>
<text x="137.1" y="60.7">11</text>
<text x="137.1" y="63.2">12</text>
<text x="153.6" y="63.2">13</text>
<text x="153.6" y="60.7">14</text>
<text x="147.1" y="70.6" transform="rotate(-90 147.1 70.6)">9</text>
<text x="240" y="77.2">6</text>
<text x="240" y="74.7">7</text>
<text x="240" y="82.3">4</text>
<text x="240" y="79.8">5</text>
<text x="240" y="89.9">1</text>
<text x="240" y="87.4">2</text>
<text x="240" y="84.8">3</text>
<text x="147.1" y="92.1" transform="rotate(-90 147.1 92.1)">1</text>
<text x="137.7" y="98.8">2</text>
<text x="137.7" y="101.3">3</text>
<text x="153.6" y="101.3">22</text>
<text x="153.6" y="98.8">23</text>
<text x="153.6" y="96.3">24</text>
<text x="137.7" y="103.9">4</text>
<text x="137.7" y="106.4">5</text>
<text x="153.6" y="106.4">20</text>
<text x="153.6" y="103.9">21</text>
<text x="137.7" y="109">6</text>
<text x="137.7" y="111.5">7</text>
<text x="153.6" y="111.5">18</text>
<text x="153.6" y="109">19</text>
<text x="168.8" y="109">1</text>
<text x="186.6" y="111.5">1</text>
<text x="137.1" y="119.1">10</text>
<text x="137.7" y="114">8</text>
<text x="153.6" y="119.1">15</text>
<text x="153.6" y="116.6">16</text>
<text x="153.6" y="114">17</text>
<text x="137.1" y="121.7">11</text>
<text x="137.1" y="124.2">12</text>
<text x="153.6" y="124.2">13</text>
<text x="153.6" y="121.7">14</text>
<text x="147.1" y="131.5" transform="rotate(-90 147.1 131.5)">9</text>
<text x="142" y="148" transform="rotate(-90 142 148)">4</text>
<text x="162.3" y="148" transform="rotate(-90 162.3 148)">4</text>
<text x="137.7" y="153.4">1</text>
<text x="137.7" y="156">2</text>
<text x="145.3" y="153.4">5</text>
<text x="158" y="153.4">5</text>
<text x="165.7" y="153.4">1</text>
<text x="165.7" y="156">2</text>
<text x="137.7" y="158.5">3</text>
<text x="165.7" y="158.5">3</text>
</g>
<g font-size="1.8" fill="#0000c2">
<text x="238.3" y="38.6">bridge</text>
<text x="238.3" y="40.6">to</text>
<text x="241.3" y="40.6">PACK+</text>
<text x="245.3" y="38.6">ENABLE</text>
<text x="248.9" y="40.6">to</text>
<text x="252" y="40.6">turn</text>
<text x="257" y="40.6">on</text>
<text x="139.7" y="187.9">BQ7791508b</text>
<text x="139.7" y="190">OCD1</text>
<text x="146" y="190">70mV</text>
<text x="157.8" y="187.9">3mOhm</text>
<text x="158.2" y="190">23A</text>
<text x="166" y="187.9">Shunt</text>
<text x="139.7" y="192">OCD2</text>
<text x="139.7" y="194.1">SCD 300mV</text>
<text x="146" y="192">140mV</text>
<text x="158" y="194.1">100A</text>
<text x="159.3" y="192">47A</text>
</g>
<g font-size="1.8" fill="#725600">
<text x="17.8" y="62.6">File:</text>
<text x="23" y="62.6">cellstack.kicad_sch</text>
<text x="17.8" y="104.5">File:</text>
<text x="23" y="104.5">cellstack.kicad_sch</text>
</g>
</svg>
